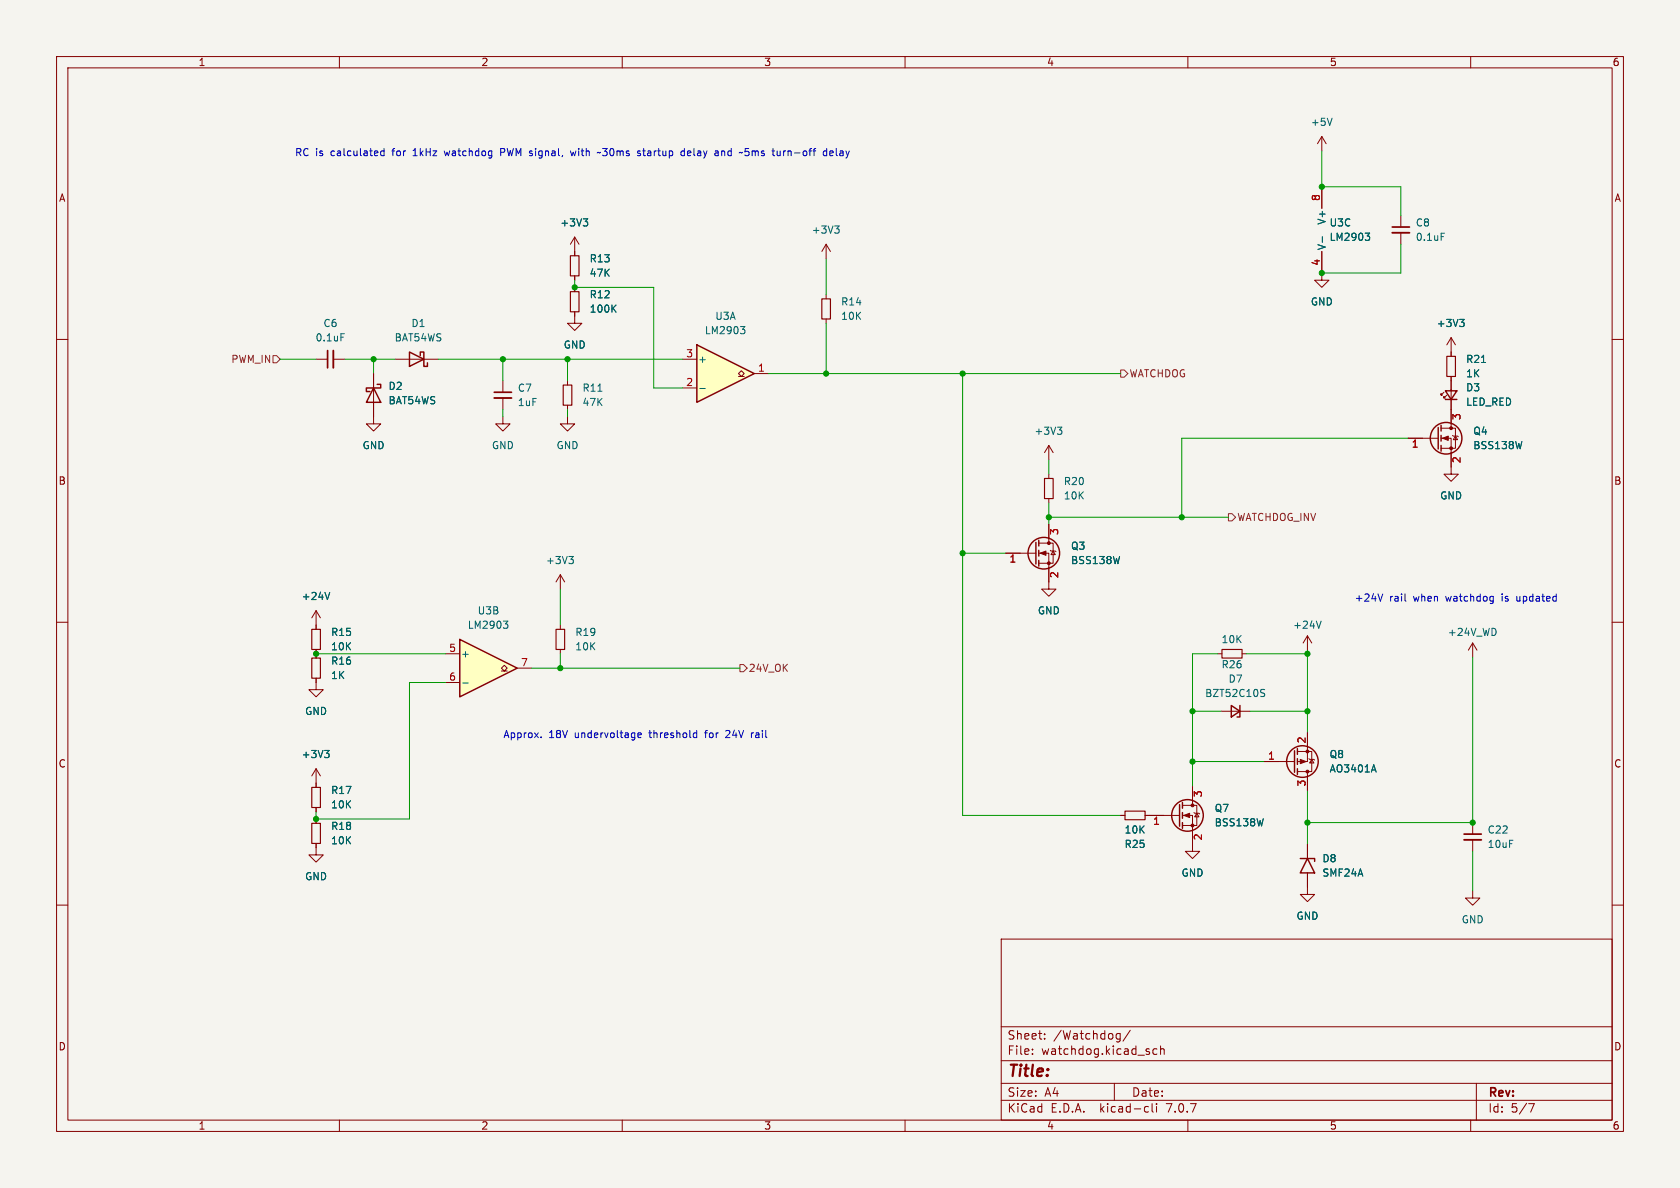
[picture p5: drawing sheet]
<svg xmlns="http://www.w3.org/2000/svg" width="297mm" height="210mm" viewBox="0 0 297 210" stroke-linecap="round" stroke-linejoin="round" font-family="sans-serif">
<path d="M0 0h297v210h-297z" fill="#f5f4ef" stroke="#f5f4ef" stroke-width=".18"/>
<g fill="none" stroke="#840000" stroke-width=".18">
<path d="M10 10h277v190h-277zM12 12h273v186h-273zM60 10v2M110 10v2M160 10v2M210 10v2M260 10v2M10 60h2M101.6 44.5v.7M101.6 48.8v.7M146 43.2l-.7 1.3M146 43.2v2.5"/>
<path d="M146 43.2l.8 1.3M285 60h2M88.9 73.7v1.2h1.3l-1.3 1.3-1.3-1.3h1.3M100.3 67.3v.8M100.3 71.6v.8M248.9 77.5h5.4M254.8 77.5h1.7v6.3h1.3l-1.3 1.3-1.2-1.3h1.2M254.8 75.7h2.5v3.5h-2.5M256.5 72.4v3.3M256.8 77l.1 .1h.8l.1 .1M257.3 77.1l.4 .6h-.8zM10 110h2"/>
<path d="M55.9 119.9v2h1.2l-1.2 1.3-1.3-1.3h1.3M55.9 108v3.3M55.9 114.8v1.5M55.9 108l-.8 1.2M55.9 108l.7 1.2M285 110h2M55.9 135.9v3.3M55.9 135.9l-.8 1.3M55.9 135.9l.7 1.3M223.5 134.6h5.4M229.4 132.8h2.5v3.6h-2.5M231.1 129.5v5.1h-1.7"/>
<path d="M231.1 136.4v3.3M231.4 134.1l.1 .1h.8l.1 .2M231.9 134.2l.4 .7h-.8zM10 160h2M55.9 142.7v.8M231.1 154.3v3.8h1.3l-1.3 1.3-1.2-1.3h1.2M231.1 149.2v2.6M285 160h2M177 166h108v32h-108zM60 198v2M110 198v2M160 198v2"/>
<path d="M177 194.5h108M177 191.5h108M177 187.5h108M177 181.5h108M182.5 186.3v.1M182.5 185.5v.1M184.7 183.6v.1M184.7 182.8v.1M197 191.5v3M197.5 183.6h.5M197.5 182.8h.5M198 182.7v1.2l-.1 .2-.4 .1"/>
<path d="M199.8 182.1l-1.3 2M202.6 195.6l.4 .1M203 196.5l-.4 .1M203.7 195.1v1.3l.2 .2M204.5 195.1v.1M204.5 195.6v1M204.5 185.5l-.4-.1-.3 .3v.4l.2 .2h.5M205.2 185.5l.2-.1 .3 .1 .1 .9M205.2 184.9v1.5M210 198v2M260 198v2M261 191.5v6.5"/>
<path d="M270.2 195.1h1l-.6 1.5"/>
</g>
<g fill="none" stroke="#840000" stroke-width=".25">
<path d="M254.3 75.6v3.8M254.8 75.2v1M254.8 77v1M254.8 78.7v1.1M228.9 132.7v3.8M229.4 132.3v1.1M229.4 134.1v1M229.4 135.9v1M229.9 151.8h2.5v.5M231.1 151.8l1.3 2.5h-2.5z"/>
<circle cx="255.7" cy="77.5" r="2.79"/>
<circle cx="230.3" cy="134.6" r="2.79"/>
</g>
<path d="M147.6 39.9h.7l-.4 .5M148.1 40.4l.2 .3v.3l-.2 .2M105.7 69.2h.7M58.3 104.7l-.4 1.3M57.4 132.7h.8l-.4 .4M57.9 133.1l.3 .3v.3l-.3 .2M242.9 135.2l.4 1.3" fill="none" stroke="#006464" stroke-width=".18"/>
<path d="M100.8 45.2h1.6v3.6h-1.6zM99.6 68.1h1.5v3.5h-1.5zM55.1 116.3h1.5v3.6h-1.5zM55.1 111.3h1.5v3.5h-1.5zM55.1 139.2h1.5v3.5h-1.5z" fill="none" stroke="#840000" stroke-width=".2"/>
<g fill="#840000" stroke="#840000" stroke-width=".18">
<path d="M229.9 134.2l1 .4-1 .4z"/>
<path d="M255 77.5l1-.4v.8z"/>
<circle cx="231.1" cy="132.8" r=".25"/>
<circle cx="231.1" cy="136.4" r=".25"/>
<circle cx="256.5" cy="79.2" r=".25"/>
<circle cx="256.5" cy="75.7" r=".25"/>
</g>
<path d="M81.3 113l10.1 5.1-10.1 5.1z" fill="#ffffc2"/>
<path d="M66 68.6l1.3 2.5h-2.5zM66.7 67.9h.6v.7h-2.5v.6h.6M72.4 62.2l2.5 1.3-2.5 1.3zM74.3 62.9v-.7h.6v2.6h.7v-.7M81.3 113l10.1 5.1-10.1 5.1zM217.7 124.7l1.5 1-1.5 1zM219.2 124.7v2h-.5" fill="none" stroke="#840000" stroke-width=".25"/>
<g fill="none" stroke="#840000" stroke-width=".18">
<path d="M66 66v8.9h1.3l-1.3 1.3-1.2-1.3h1.2M69.8 63.5h7.7M88.9 67.3v2M88.9 70.4v2M100.3 73.7v1.2h1.3l-1.3 1.3-1.2-1.3h1.2M78.7 115.6h2.6M88.6 118.6h.6l-.6-.5 .6-.5 .5 .5-.5 .5h.5M91.4 118.1h2.6M99.1 101.6l-.8 1.3M99.1 101.6v2.5M99.1 110.5v.8M99.1 114.8v.8"/>
<path d="M99.1 101.6l.7 1.3M215.3 115.6h.7M219.6 115.6h.7M78.7 120.7h2.6M215.9 125.7h5.1M55.9 149.1v2h1.2l-1.2 1.3-1.3-1.3h1.3M55.9 144.8v.7M260.3 145.4v2M260.3 148.5v2"/>
</g>
<path d="M100.6 98.4h.8l-.5 .5M101.1 98.9l.3 .2v.3l-.3 .2M89 109.8h.8l-.4 .5M89.5 110.3l.3 .2v.3l-.3 .3M81.8 120.7h1M223.1 122.5l.4 .1 .1 .3-.3 .2h-.3M223.1 121.9h.5" fill="none" stroke="#006464" stroke-width=".18"/>
<path d="M98.3 111.3h1.5v3.5h-1.5zM216 114.8h3.6v1.5h-3.6zM55.1 145.5h1.5v3.6h-1.5z" fill="none" stroke="#840000" stroke-width=".2"/>
<path d="M87.4 70.4h3M258.8 148.5h3.1" fill="none" stroke="#840000" stroke-width=".33"/>
<path d="M87.4 69.3h3M258.8 147.4h3.1" fill="none" stroke="#840000" stroke-width=".3"/>
<path d="M123.2 61l10.1 5-10.1 5.1z" fill="#ffffc2"/>
<g fill="none" stroke="#840000" stroke-width=".25">
<path d="M123.2 61l10.1 5-10.1 5.1zM255.5 69.1h2.1l-1.1 1.5zM255.5 70.6h2.1M183.1 95.9v3.8M183.6 95.5v1M183.6 97.3v1M183.6 99.1v1M208.5 142.2v3.9M209 141.9v1M209 143.6v1.1M209 145.4v1"/>
<circle cx="184.5" cy="97.8" r="2.79"/>
<circle cx="209.9" cy="144.1" r="2.79"/>
</g>
<g fill="none" stroke="#840000" stroke-width=".18">
<path d="M233.7 24.1v2.6M233.7 33v3.8M233.7 24.1l-.8 1.3M233.7 24.1l.7 1.3M247.6 38.1v2M101.6 55.1v2.1h1.3l-1.3 1.2-1.3-1.2h1.3M101.6 41.9v3.3M101.6 48.8v.7M101.6 50.8v.8M101.6 41.9l-.8 1.3M101.6 41.9l.8 1.3M146 52.1v.7"/>
<path d="M146 56.4v.8M233.7 44.5v5h1.2l-1.2 1.3-1.3-1.3h1.3M247.6 41.1v2.1M256.5 59.7l-.7 1.3M256.5 59.7v3.3M256.5 59.7l.8 1.3M55.9 63.5h2M58.9 63.5h2.1M66 66v2.6M66 71.1v2.6M120.6 68.6h2.6M120.6 63.5h2.6"/>
<path d="M130.6 66.5h.5l-.5-.5 .5-.5 .5 .5-.5 .5h.5M133.3 66h2.6M185.4 78.7v2.6M185.4 78.7l-.7 1.3M185.4 78.7l.8 1.3M248.9 77.5h2.6M255.3 69.3l-.5 .6v-.3v.3h.2M255.8 69.9l-.5 .5v-.3v.3h.2M256.5 66.5v8.4M177.8 97.8h5.3M183.6 97.8h1.8v6.3h1.3l-1.3 1.3-1.3-1.3h1.3M183.6 96h2.6v3.6h-2.6"/>
<path d="M185.4 83.8v.8M185.4 88.1v.8M185.4 92.7v3.3M185.7 97.3l.1 .1h.8l.1 .1M186.2 97.4l.4 .6h-.8zM256.5 80v2.6M55.9 110.5v.8M55.9 114.8v1.5M55.9 119.9v.8M231.1 112.4l-.7 1.3M231.1 112.4v2.5M231.1 112.4l.8 1.3"/>
<path d="M260.3 113.7l-.7 1.2M260.3 113.7v2.5M260.3 113.7l.8 1.2M55.9 138.4v.8M210.8 139.1v3.3M223.5 134.6h2.6M231.1 129.5v2.6M231.1 137.2v2.5M55.9 142.7v.8M55.9 144.8v.7M55.9 149.1v.8M198.1 144.1h.8"/>
<path d="M202.4 144.1h6.1M209 144.1h1.8v6.4h1.3l-1.3 1.3-1.3-1.3h1.3M209 142.4h2.6v3.5h-2.6M211.1 143.6l.1 .2h.8l.1 .1M211.6 143.8l.4 .6h-.8zM231.1 149.2v2.6M231.1 154.3v2.5M260.3 157.5v1.3h1.3l-1.3 1.2-1.2-1.2h1.2"/>
</g>
<g fill="none" stroke="#006464" stroke-width=".18">
<path d="M103.1 38.7h.8l-.4 .5M103.7 39.2l.2 .2v.3l-.2 .2M235.5 20.9l-.4 1.3M60.3 59h.6M108.4 54.5l.5 .7M108.9 53.9l-.7 .7M130.9 57.7h.8l-.4 .5M131.4 58.2l.3 .3v.3l-.3 .2M233.8 41.9v.9M241.4 41.2h.7l-.4 .5M241.9 41.7l.2 .2v.3l-.2 .3M254.8 41.2h.6"/>
<path d="M258.1 56.5h.7l-.4 .4M258.6 56.9l.2 .3v.3l-.2 .2M123.7 68.7h1M186.9 75.5h.8l-.4 .5M187.5 76l.2 .2v.3l-.2 .3M261.9 64.1h.7M58.3 104.7l-.4 1.3M233.6 109.8l-.5 1.3M57.4 132.7h.8l-.4 .4M57.9 133.1l.3 .3v.3l-.3 .2M242.9 135.2l.4 1.3"/>
</g>
<path d="M100.8 51.6h1.6v3.5h-1.6zM145.3 52.8h1.5v3.6h-1.5zM255.8 63h1.5v3.5h-1.5zM184.7 84.6h1.5v3.5h-1.5zM198.9 143.4h3.5v1.5h-3.5z" fill="none" stroke="#840000" stroke-width=".2"/>
<g fill="#840000" stroke="#840000" stroke-width=".18">
<path d="M209.3 144.1l1-.3v.7z"/>
<path d="M183.9 97.8l1-.4v.8z"/>
<circle cx="210.8" cy="145.9" r=".25"/>
<circle cx="210.8" cy="142.4" r=".25"/>
<circle cx="185.4" cy="99.6" r=".25"/>
<circle cx="185.4" cy="96" r=".25"/>
</g>
<path d="M246.1 41.1h3.1M58.9 62v3" fill="none" stroke="#840000" stroke-width=".33"/>
<path d="M246.1 40.1h3.1M57.9 62v3" fill="none" stroke="#840000" stroke-width=".3"/>
<path d="M48.3 62.9h.6l.6 .6-.6 .6h-.6zM198.1 65.4h.7l.6 .6-.6 .7h-.7zM217.2 90.8h.6l.6 .6-.6 .7h-.6zM130.8 117.5h.6l.7 .6-.7 .6h-.6z" fill="none" stroke="#725600" stroke-width=".18"/>
<g fill="none" stroke="#0000c2" stroke-width=".18">
<path d="M67.9 26.3v1.2M67.9 26.7h-.4l-.2 .2 .1 .6h.5M73 27.5h.8M73.2 26.6h-.2M78.5 26.7l.3 .8M88.5 26.9h.5M89 26.3h-.5v1.2M100.9 26.7l.2 .8 .2-.6 .3 .6 .2-.8M105.8 26.9l.2 .1 .2-.1M106.5 26.3h.8M106.5 27.4l.2 .1M113.1 27.1l.2 .2-.2 .2"/>
<path d="M113.1 26.7h.1M113.6 26.7h.5M113.8 26.3l.1 1.2M121 26.7h-.4l-.2 .2 .1 .6h.5M121 26.3v1.2M122 26.7h-.3l-.2 .2 .1 .6h.4M122.1 27l-.6 .1M127.6 26.7v.8M127.9 26.7l-.3 .1M131.8 26.3h.6M131.9 26.7h.3l.2 .3v.4l-.5 .1M146.1 26.7h-.3l-.3 .2 .2 .6h.4"/>
<path d="M146.1 26.3v1.2M146.7 27.1l.6-.1-.1-.3h-.3l-.2 .2 .1 .6h.4M244.5 105l-.5 1.3M248.4 106.2l.2 .1M268.2 105.4v.7l.1 .2M95.7 130.3v.1M112.8 130l.6-.1-.1-.3-.4-.1-.1 .2v.6h.5M122.8 129.5l.4 .1M123.2 130.3l-.4 .1M123.2 129.1v1.3M128.5 129.1l-.2 .1M129 129.7l-.8 .7h.8"/>
<path d="M132.8 129.5v.9M133.2 129.5l-.4 .3"/>
</g>
<g fill="none" stroke="#009600" stroke-width=".18">
<path d="M233.7 26.7v6.3h13.9v5.1M101.6 49.5v1.3h14v17.8h5M146 45.7v6.4M146 57.2v8.8M247.6 43.2v5.1h-13.9M49.5 63.5h6.4M61 63.5h8.8M66 63.5v2.5M77.5 63.5h43.1M88.9 63.5v3.8M88.9 72.4v1.3M100.3 63.5v3.8"/>
<path d="M100.3 72.4v1.3M135.9 66h62.2M170.2 66v78.1h27.9M248.9 77.5h-40v13.9M170.2 97.8h7.6M185.4 91.4h31.8M185.4 81.3v2.5M185.4 88.9v3.8M55.9 115.6h22.8M94 118.1h36.8M99.1 104.1v6.4M99.1 115.6v2.5"/>
<path d="M215.3 115.6h-4.5v23.5M220.3 115.6h10.8M231.1 114.9v14.6M260.3 116.2v29.2h-29.2M78.7 120.7h-6.3v24.1h-16.5v-1.3M210.8 134.6h12.7M210.8 125.7h5.1M221 125.7h10.1M231.1 139.7v9.5M260.3 150.5v7"/>
</g>
<g fill="#009600" stroke="#009600" stroke-width=".18">
<circle cx="170.2" cy="66" r=".46"/>
<circle cx="146" cy="66" r=".46"/>
<circle cx="233.7" cy="33" r=".46"/>
<circle cx="170.2" cy="97.8" r=".46"/>
<circle cx="233.7" cy="48.3" r=".46"/>
<circle cx="55.9" cy="115.6" r=".46"/>
<circle cx="99.1" cy="118.1" r=".46"/>
<circle cx="55.9" cy="144.8" r=".46"/>
<circle cx="208.9" cy="91.4" r=".46"/>
<circle cx="231.1" cy="125.7" r=".46"/>
<circle cx="231.1" cy="115.6" r=".46"/>
<circle cx="185.4" cy="91.4" r=".46"/>
<circle cx="210.8" cy="125.7" r=".46"/>
<circle cx="210.8" cy="134.6" r=".46"/>
<circle cx="260.3" cy="145.4" r=".46"/>
<circle cx="231.1" cy="145.4" r=".46"/>
<circle cx="66" cy="63.5" r=".46"/>
<circle cx="88.9" cy="63.5" r=".46"/>
<circle cx="101.6" cy="50.8" r=".46"/>
<circle cx="100.3" cy="63.5" r=".46"/>
</g>
<text font-size="2.8" fill="#840000" x="178" y="190.9">Title:</text>
<g font-size="2.1" fill="#840000">
<text x="178" y="184">Sheet:</text>
<text x="186.2" y="184">/Watchdog/</text>
<text x="178" y="186.7">File:</text>
<text x="184.1" y="186.7">watchdog.kicad_sch</text>
<text x="178" y="196.9">KiCad</text>
<text x="178" y="194.1">Size:</text>
<text x="184.7" y="194.1">A4</text>
<text x="185.7" y="196.9">E.D.A.</text>
<text x="194.6" y="196.9">kicad-cli</text>
<text x="200" y="194.1">Date:</text>
<text x="206.5" y="196.9">7.0.7</text>
<text x="263" y="194.3">Rev:</text>
<text x="263" y="196.9">Id:</text>
<text x="267.1" y="196.9">5/7</text>
</g>
<g font-size="1.8" fill="#840000">
<text x="35" y="11.9">1</text>
<text x="85" y="11.9">2</text>
<text x="135" y="11.9">3</text>
<text x="185" y="11.9">4</text>
<text x="235" y="11.9">5</text>
<text x="285" y="11.9">6</text>
<text x="10.3" y="35.9">A</text>
<text x="285.3" y="35.9">A</text>
<text x="10.3" y="85.9">B</text>
<text x="285.3" y="85.9">B</text>
<text x="10.3" y="135.9">C</text>
<text x="285.3" y="135.9">C</text>
<text x="10.3" y="185.9">D</text>
<text x="285.3" y="185.9">D</text>
<text x="35" y="199.9">1</text>
<text x="85" y="199.9">2</text>
<text x="135" y="199.9">3</text>
<text x="185" y="199.9">4</text>
<text x="235" y="199.9">5</text>
<text x="285" y="199.9">6</text>
</g>
<g font-size="1.8" fill="#006464">
<text x="231.6" y="22.5">+5V</text>
<text x="99" y="40.2">+3V3</text>
<text x="143.4" y="41.5">+3V3</text>
<text x="234.5" y="39.8" transform="rotate(-90 234.5 39.8)">V+</text>
<text x="235" y="40.2">U3C</text>
<text x="250.2" y="40.2">C8</text>
<text x="104.1" y="46.6">R13</text>
<text x="234.5" y="44.3" transform="rotate(-90 234.5 44.3)">V-</text>
<text x="235" y="42.8">LM2903</text>
<text x="250.2" y="42.8">0.1uF</text>
<text x="104.1" y="49.1">47K</text>
<text x="104.1" y="52.9">R12</text>
<text x="57.1" y="58">C6</text>
<text x="72.6" y="58">D1</text>
<text x="104.1" y="55.5">100K</text>
<text x="124.5" y="59.3">LM2903</text>
<text x="126.4" y="56.7">U3A</text>
<text x="148.6" y="54.2">R14</text>
<text x="148.6" y="56.7">10K</text>
<text x="231.6" y="54.2">GND</text>
<text x="253.9" y="58">+3V3</text>
<text x="55.7" y="60.6">0.1uF</text>
<text x="69.7" y="60.6">BAT54WS</text>
<text x="99.6" y="61.8">GND</text>
<text x="123.3" y="64.4">+</text>
<text x="259.1" y="64.4">R21</text>
<text x="68.6" y="69.1">D2</text>
<text x="68.6" y="71.7">BAT54WS</text>
<text x="91.4" y="69.4">C7</text>
<text x="91.4" y="72">1uF</text>
<text x="102.9" y="69.4">R11</text>
<text x="102.9" y="72">47K</text>
<text x="259.1" y="66.9">1K</text>
<text x="259.1" y="69.4">D3</text>
<text x="259.1" y="71.9">LED_RED</text>
<text x="182.8" y="77.1">+3V3</text>
<text x="260.4" y="77.1">Q4</text>
<text x="64" y="79.6">GND</text>
<text x="86.9" y="79.6">GND</text>
<text x="98.3" y="79.6">GND</text>
<text x="260.4" y="79.6">BSS138W</text>
<text x="188" y="86">R20</text>
<text x="188" y="88.5">10K</text>
<text x="254.5" y="88.5">GND</text>
<text x="96.4" y="99.9">+3V3</text>
<text x="189.2" y="99.9">BSS138W</text>
<text x="189.2" y="97.4">Q3</text>
<text x="53.2" y="106.3">+24V</text>
<text x="58.4" y="112.6">R15</text>
<text x="82.6" y="111.4">LM2903</text>
<text x="84.4" y="108.8">U3B</text>
<text x="101.6" y="112.6">R19</text>
<text x="183.4" y="108.8">GND</text>
<text x="215.9" y="113.9">10K</text>
<text x="228.5" y="111.4">+24V</text>
<text x="255.9" y="112.6">+24V_WD</text>
<text x="58.4" y="117.7">R16</text>
<text x="58.4" y="115.2">10K</text>
<text x="81.4" y="116.4">+</text>
<text x="101.6" y="115.2">10K</text>
<text x="215.9" y="118.3">R26</text>
<text x="58.4" y="120.2">1K</text>
<text x="213" y="123.4">BZT52C10S</text>
<text x="217.1" y="120.9">D7</text>
<text x="53.8" y="126.6">GND</text>
<text x="53.2" y="134.2">+3V3</text>
<text x="235" y="136.8">AO3401A</text>
<text x="235" y="134.2">Q8</text>
<text x="58.4" y="140.6">R17</text>
<text x="58.4" y="143.1">10K</text>
<text x="214.6" y="143.7">Q7</text>
<text x="58.4" y="146.9">R18</text>
<text x="58.4" y="149.5">10K</text>
<text x="198.7" y="147.5">10K</text>
<text x="214.6" y="146.3">BSS138W</text>
<text x="262.9" y="147.6">C22</text>
<text x="53.8" y="155.8">GND</text>
<text x="198.7" y="150.1">R25</text>
<text x="208.8" y="155.2">GND</text>
<text x="233.7" y="152.6">D8</text>
<text x="233.7" y="155.2">SMF24A</text>
<text x="262.9" y="150.1">10uF</text>
<text x="229.1" y="162.8">GND</text>
<text x="258.3" y="163.4">GND</text>
</g>
<g font-size="1.8" fill="#0000c2">
<text x="52.1" y="27.7">RC is</text>
<text x="58.6" y="27.7">calculated</text>
<text x="69.7" y="27.7">for</text>
<text x="73.5" y="27.7">1kHz</text>
<text x="79.3" y="27.7">watchdog</text>
<text x="89.3" y="27.7">PWM signal,</text>
<text x="102.2" y="27.7">with</text>
<text x="107.2" y="27.7">~30ms</text>
<text x="114.4" y="27.7">startup</text>
<text x="122.3" y="27.7">delay</text>
<text x="128.5" y="27.7">and</text>
<text x="133.1" y="27.7">~5ms</text>
<text x="139.1" y="27.7">turn-off</text>
<text x="148.2" y="27.7">delay</text>
<text x="239.4" y="106.4">+24V</text>
<text x="245.6" y="106.4">rail</text>
<text x="250" y="106.4">when</text>
<text x="255.9" y="106.4">watchdog</text>
<text x="266" y="106.4">is</text>
<text x="268.8" y="106.4">updated</text>
<text x="88.9" y="130.6">Approx.</text>
<text x="97" y="130.6">18V</text>
<text x="101.7" y="130.6">undervoltage</text>
<text x="115.1" y="130.6">threshold</text>
<text x="125.2" y="130.6">for</text>
<text x="129" y="130.6">24V</text>
<text x="133.7" y="130.6">rail</text>
</g>
<g font-size="1.8" fill="#a90000">
<text x="233.4" y="35.6" transform="rotate(-90 233.4 35.6)">8</text>
<text x="233.4" y="47.1" transform="rotate(-90 233.4 47.1)">4</text>
<text x="121.2" y="63.2">3</text>
<text x="133.9" y="65.8">1</text>
<text x="121.2" y="68.3">2</text>
<text x="258.5" y="74.4" transform="rotate(-90 258.5 74.4)">3</text>
<text x="249.5" y="79.5">1</text>
<text x="258.5" y="82" transform="rotate(-90 258.5 82)">2</text>
<text x="187.4" y="94.7" transform="rotate(-90 187.4 94.7)">3</text>
<text x="178.4" y="99.8">1</text>
<text x="187.4" y="102.3" transform="rotate(-90 187.4 102.3)">2</text>
<text x="79.3" y="115.3">5</text>
<text x="92" y="117.9">7</text>
<text x="79.3" y="120.4">6</text>
<text x="230.9" y="131.5" transform="rotate(-90 230.9 131.5)">2</text>
<text x="224.1" y="134.4">1</text>
<text x="212.8" y="141" transform="rotate(-90 212.8 141)">3</text>
<text x="230.9" y="139.1" transform="rotate(-90 230.9 139.1)">3</text>
<text x="203.8" y="146.1">1</text>
<text x="212.8" y="148.7" transform="rotate(-90 212.8 148.7)">2</text>
</g>
<g font-size="1.8" fill="#725600">
<text x="40.8" y="64.4">PWM_IN</text>
<text x="199.6" y="66.9">WATCHDOG</text>
<text x="218.6" y="92.3">WATCHDOG_INV</text>
<text x="132.3" y="119">24V_OK</text>
</g>
</svg>
